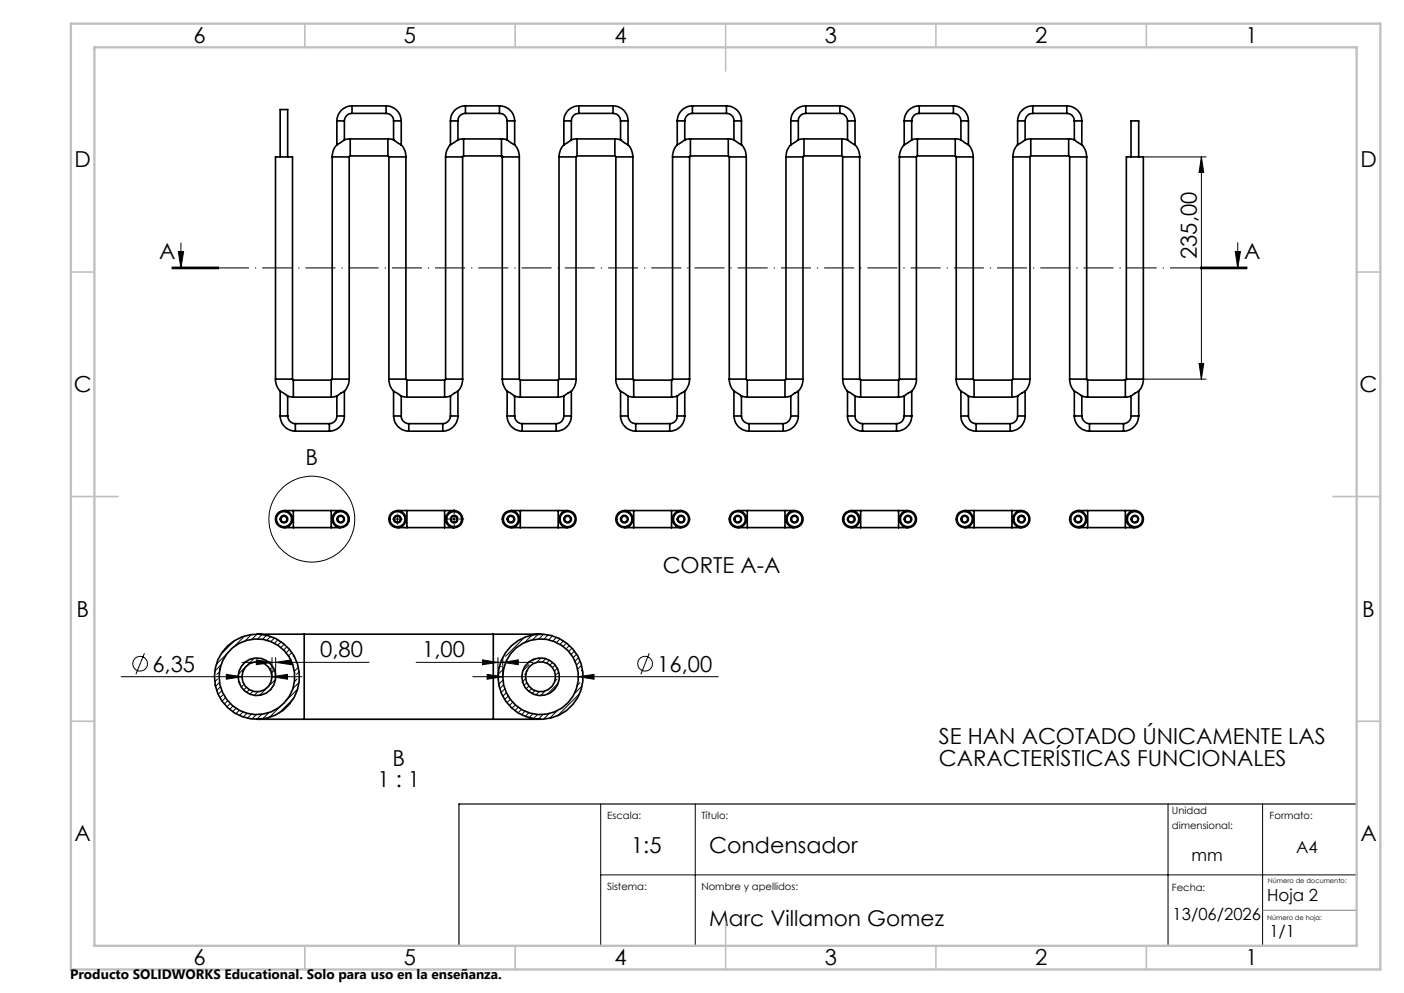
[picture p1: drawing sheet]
<svg xmlns="http://www.w3.org/2000/svg" width="297mm" height="210mm" viewBox="0 0 297 210" stroke-linecap="round" stroke-linejoin="round" font-family="sans-serif">
<g fill="none" stroke="#000" stroke-width=".35">
<path d="M59.3 33.2v-10h1.6v10M70.3 33.2h3.6M70.3 33.2v47M71.3 25.6v5a3.6 3.6 0 0 0-1 2.6M71.3 25.6h1.5M72.8 29.6l-1.5 1M72.8 25.6v4M73.9 33.2v47M74.1 33l-.2 .2M74.1 29.4l-1.3 .2M74.1 29.4v3.6M74.1 29.4h8"/>
<path d="M74.1 33h8M74.5 24a1.63 1.63 0 0 0-1.7 1.6M74.5 22.4a3.2 3.2 0 0 0-3.2 3.2M74.5 22.4v1.6M74.5 22.4h7.2M74.5 24h7.2M81.7 24a1.57 1.57 0 0 1 1.6 1.6M81.7 22.4a3.2 3.2 0 0 1 3.2 3.2M81.7 22.4v1.6M82.1 33l.2 .2M82.1 29.4l1.2 .2M82.1 29.4v3.6"/>
<path d="M82.3 33.2h3.6M82.3 33.2v47M83.3 29.6l.7 .5a2.96 2.96 0 0 1 1.9 3.1M83.3 25.6h1.6M83.3 25.6v4M84.9 25.6v5M85.9 33.2v47M94.3 33.2h3.6M94.3 33.2v47M95.3 30.6a3.8 3.8 0 0 0-1 2.6M95.3 25.6h1.6M95.3 25.6v5"/>
<path d="M96.9 25.6v4l-1.6 1M97.9 33.2v47M98.1 33l-.2 .2M98.1 29.4l-1.3 .2M98.1 29.4v3.6M98.1 29.4h8M98.1 33h8M98.5 24a1.57 1.57 0 0 0-1.6 1.6M98.5 22.4a3.1 3.1 0 0 0-3.2 3.2M98.5 22.4v1.6M98.5 22.4h7.2M98.5 24h7.2"/>
<path d="M105.7 24a1.63 1.63 0 0 1 1.6 1.6M105.7 22.4a3.2 3.2 0 0 1 3.2 3.2M105.7 22.4v1.6M106.1 33l.2 .2M106.1 29.4l1.2 .2M106.1 29.4v3.6M106.3 33.2h3.6M106.3 33.2v47M107.3 29.6l1.6 1M107.3 25.6h1.6M107.3 25.6v4M108.9 30.6a3.6 3.6 0 0 1 1 2.6"/>
<path d="M108.9 25.6v5M109.9 33.2v47M118.3 33.2h3.5M118.3 33.2v47M119.3 30.6a3.8 3.8 0 0 0-1 2.6M119.3 25.6h1.6M119.3 25.6v5M120.9 29.6l-1.6 1M120.9 25.6v4M121.8 33.2v47M122.1 33l-.3 .2M122.1 29.4l-1.2 .2"/>
<path d="M122.1 29.4v3.6M122.1 29.4h8M122.1 33h8M122.4 24a1.57 1.57 0 0 0-1.5 1.6M122.4 22.4a3.1 3.1 0 0 0-3.1 3.2M122.4 22.4v1.6M122.4 22.4h7.3M122.4 24h7.3M129.7 24a1.57 1.57 0 0 1 1.6 1.6M129.7 22.4a3.1 3.1 0 0 1 3.2 3.2M129.7 22.4v1.6M130.1 33l.2 .2"/>
<path d="M130.1 29.4l1.2 .2M130.1 29.4v3.6M130.3 33.2h3.6M130.3 33.2v47M131.3 29.6l1.6 1M131.3 25.6h1.6M131.3 25.6v4M132.9 30.6a3.8 3.8 0 0 1 1 2.6M132.9 25.6v5M133.9 33.2v47M142.3 33.2h3.6M142.3 33.2v47"/>
<path d="M143.3 30.6a3.6 3.6 0 0 0-1 2.6M143.3 25.6h1.6M143.3 25.6v5M144.9 29.6l-1.6 1M144.9 25.6v4M145.9 33.2v47M146 33l-.1 .2M146 29.4l-1.1 .2M146 29.4v3.6M146 29.4h8.1M146 33h8.1M146.5 24a1.63 1.63 0 0 0-1.6 1.6"/>
<path d="M146.5 22.4a3.2 3.2 0 0 0-3.2 3.2M146.5 22.4v1.6M146.5 22.4h7.2M146.5 24h7.2M153.7 24a1.57 1.57 0 0 1 1.6 1.6M153.7 22.4a3.1 3.1 0 0 1 3.1 3.2M153.7 22.4v1.6M154.1 33l.2 .2M154.1 29.4l1.2 .2M154.1 29.4v3.6M154.3 33.2h3.6M154.3 33.2v47"/>
<path d="M155.3 29.6l1.5 1M155.3 25.6h1.5M155.3 25.6v4M156.8 30.6a3.4 3.4 0 0 1 1.1 2.6M156.8 25.6v5M157.9 33.2v47M166.3 33.2h3.6M166.3 33.2v47M167.3 30.6a3.4 3.4 0 0 0-1 2.6M167.3 25.6h1.6M167.3 25.6v5M168.8 29.6l-1.5 1"/>
<path d="M168.9 25.6v4M169.9 33.2v47M170.1 33l-.2 .2M170.1 29.4l-1.3 .2M170.1 29.4v3.6M170.1 29.4h8M170.1 33h8M170.5 24a1.57 1.57 0 0 0-1.6 1.6M170.5 22.4a3.1 3.1 0 0 0-3.2 3.2M170.5 22.4v1.6M170.5 22.4h7.2M170.5 24h7.2"/>
<path d="M177.7 24a1.63 1.63 0 0 1 1.6 1.6M177.7 22.4a3.2 3.2 0 0 1 3.2 3.2M177.7 22.4v1.6M178.1 33l.2 .2M178.1 29.4l1.2 .2M178.1 29.4v3.6M178.3 33.2h3.6M178.3 33.2v47M179.3 29.6l1.6 1M179.3 25.6h1.6M179.3 25.6v4M180.9 30.6a3.6 3.6 0 0 1 1 2.6"/>
<path d="M180.9 25.6v5M181.9 33.2v47M190.3 33.2h3.6M190.3 33.2v47M191.3 30.6a3.8 3.8 0 0 0-1 2.6M191.3 25.6h1.6M191.3 25.6v5M192.9 29.6l-1.6 1M192.9 25.6v4M193.9 33.2v47M194.1 33l-.2 .2M194.1 29.4l-1.2 .2"/>
<path d="M194.1 29.4v3.6M194.1 29.4h8M194.1 33h8M194.5 24a1.57 1.57 0 0 0-1.6 1.6M194.5 22.4a3.1 3.1 0 0 0-3.2 3.2M194.5 22.4v1.6M194.5 22.4h7.2M194.5 24h7.2M201.7 24a1.57 1.57 0 0 1 1.6 1.6M201.7 22.4a3.1 3.1 0 0 1 3.2 3.2M201.7 22.4v1.6M202.1 33l.2 .2"/>
<path d="M202.1 29.4l1.2 .2M202.1 29.4v3.6M202.3 33.2h3.6M202.3 33.2v47M203.3 29.6l1.6 1M203.3 25.6h1.6M203.3 25.6v4M204.9 30.6a3.8 3.8 0 0 1 1 2.6M204.9 25.6v5M205.9 33.2v47M214.3 33.2h3.6M214.3 33.2v47"/>
<path d="M215.3 30.6a3.6 3.6 0 0 0-1 2.6M215.3 25.6h1.6M215.3 25.6v5M216.9 29.6l-1.6 1M216.9 25.6v4M217.9 33.2v47M218.1 33l-.2 .2M218.1 29.4l-1.2 .2M218.1 29.4v3.6M218.1 29.4h8M218.1 33h8M218.5 24a1.63 1.63 0 0 0-1.6 1.6"/>
<path d="M218.5 22.4a3.2 3.2 0 0 0-3.2 3.2M218.5 22.4v1.6M218.5 22.4h7.2M218.5 24h7.2M225.7 24a1.57 1.57 0 0 1 1.6 1.6M225.7 22.4a3.1 3.1 0 0 1 3.1 3.2M225.7 22.4v1.6M226.1 33l.2 .2M226.1 29.4l1.2 .2M226.1 29.4v3.6M226.3 33.2h3.6M226.3 33.2v47"/>
<path d="M227.3 25.6h1.5M227.3 25.6v4M228.8 30.6a4 4 0 0 1 1.1 2.6M228.8 25.6v5l-1.5-1M229.9 33.2v47M239.3 33.2v-7.6h1.6v7.6M58.3 80.2a3.8 3.8 0 0 0 1 2.6M58.3 80.2v-47h3.6v47M58.3 80.2h3.6M59.3 88a3.3 3.3 0 0 0 3.2 3.2M59.3 82.8l1.6 1M59.3 88h1.6"/>
<path d="M59.3 82.8v5.2M60.9 83.8l1.2 .2M60.9 88a1.69 1.69 0 0 0 1.6 1.6M60.9 83.8v4.2M61.9 80.2l.2 .2M62.1 80.4v3.6M62.1 80.4h8M62.1 84h8M62.5 89.6v1.6M62.5 89.6h7.2M62.5 91.2h7.2M69.7 89.6v1.6"/>
<path d="M70.1 80.4v3.6M70.3 80.2l-.2 .2M70.3 80.2h3.6M71.3 83.8l-1.2 .2M71.3 88a1.63 1.63 0 0 1-1.6 1.6M71.3 88h1.5M71.3 83.8v4.2M72.8 88a3.2 3.2 0 0 1-3.1 3.2M72.8 82.8l-1.5 1M72.8 82.8v5.2M73.9 80.2a4 4 0 0 1-1.1 2.6M82.3 80.2a3.2 3.2 0 0 0 2 3.2l.5 .4 1.3 .2"/>
<path d="M82.3 80.2h3.6M83.3 88a3.3 3.3 0 0 0 3.2 3.2M83.3 88h1.6M83.3 82.8v5.2M84.9 88a1.63 1.63 0 0 0 1.6 1.6M84.9 83.8v4.2M85.9 80.2l.2 .2M86.1 80.4v3.6M86.1 80.4h8M86.1 84h8M86.5 89.6v1.6M86.5 89.6h7.2"/>
<path d="M86.5 91.2h7.2M93.7 89.6v1.6M94.1 80.4v3.6M94.3 80.2l-.2 .2M94.3 80.2h3.6M95.3 83.8l-1.2 .2M95.3 88a1.69 1.69 0 0 1-1.6 1.6M95.3 88h1.6M95.3 83.8v4.2M96.8 82.8l-1.5 1M96.9 88a3.3 3.3 0 0 1-3.2 3.2M97.9 80.2a3.8 3.8 0 0 1-1 2.6v5.2"/>
<path d="M106.3 80.2a4 4 0 0 0 1 2.6M106.3 80.2h3.6M107.3 88a3.2 3.2 0 0 0 3.2 3.2M107.3 82.8l1.6 1M107.3 88h1.6M107.3 82.8v5.2M108.9 83.8l1.2 .2M108.9 88a1.63 1.63 0 0 0 1.6 1.6M108.9 83.8v4.2M109.9 80.2l.2 .2M110.1 80.4v3.6M110.1 80.4h8"/>
<path d="M110.1 84h8M110.5 89.6v1.6M110.5 89.6h7.2M110.5 91.2h7.2M117.7 89.6v1.6M118.1 80.4v3.6M118.3 80.2l-.2 .2M118.3 80.2h3.5M119.3 83.8l-1.2 .2M119.3 88a1.63 1.63 0 0 1-1.6 1.6M119.3 88h1.6M119.3 83.8v4.2"/>
<path d="M120.9 88a3.3 3.3 0 0 1-3.2 3.2M120.9 82.8l-1.6 1M120.9 82.8v5.2M121.8 80.2a3.8 3.8 0 0 1-.9 2.6M130.3 80.2a3.8 3.8 0 0 0 1 2.6M130.3 80.2h3.6M131.3 88a3.3 3.3 0 0 0 3.2 3.2M131.3 82.8l1.6 1M131.3 88h1.6M131.3 82.8v5.2M132.9 83.8l1.2 .2M132.9 88a1.63 1.63 0 0 0 1.6 1.6"/>
<path d="M132.9 83.8v4.2M133.9 80.2l.2 .2M134.1 80.4v3.6M134.1 80.4h8M134.1 84h8M134.5 89.6v1.6M134.5 89.6h7.2M134.5 91.2h7.2M141.7 89.6v1.6M142.1 80.4v3.6M142.3 80.2l-.2 .2M142.3 80.2h3.6"/>
<path d="M143.3 83.8l-1.2 .2M143.3 88a1.63 1.63 0 0 1-1.6 1.6M143.3 88h1.6M143.3 83.8v4.2M144.9 88a3.2 3.2 0 0 1-3.2 3.2M144.9 82.8l-1.6 1M144.9 82.8v5.2M145.9 80.2a4 4 0 0 1-1 2.6M154.3 80.2a3.6 3.6 0 0 0 1 2.6M154.3 80.2h3.6M155.3 88a3.3 3.3 0 0 0 3.2 3.2M155.3 88h1.5"/>
<path d="M155.3 82.8v5.2M155.3 82.8l1.5 1M156.8 83.8l1.3 .2M156.8 88a1.69 1.69 0 0 0 1.7 1.6M156.8 83.8v4.2M157.9 80.2l.2 .2M158.1 80.4v3.6M158.1 80.4h8M158.1 84h8M158.5 89.6v1.6M158.5 89.6h7.2M158.5 91.2h7.2"/>
<path d="M165.7 89.6v1.6M166.1 80.4v3.6M166.3 80.2l-.2 .2M166.3 80.2h3.6M167.3 83.8l-1.2 .2M167.3 88a1.69 1.69 0 0 1-1.6 1.6M167.3 88h1.6M167.3 83.8v4.2M168.8 82.8l-1.5 1M168.9 88a3.3 3.3 0 0 1-3.2 3.2M168.9 82.8v5.2M169.9 80.2a3.6 3.6 0 0 1-1.1 2.6"/>
<path d="M178.3 80.2a4 4 0 0 0 1 2.6M178.3 80.2h3.6M179.3 88a3.2 3.2 0 0 0 3.2 3.2M179.3 82.8l1.6 1M179.3 88h1.6M179.3 82.8v5.2M180.9 83.8l1.2 .2M180.9 88a1.63 1.63 0 0 0 1.6 1.6M180.9 83.8v4.2M181.9 80.2l.2 .2M182.1 80.4v3.6M182.1 80.4h8"/>
<path d="M182.1 84h8M182.5 89.6v1.6M182.5 89.6h7.2M182.5 91.2h7.2M189.7 89.6v1.6M190.1 80.4v3.6M190.3 80.2l-.2 .2M190.3 80.2h3.6M191.3 83.8l-1.2 .2M191.3 88a1.63 1.63 0 0 1-1.6 1.6M191.3 88h1.6M191.3 83.8v4.2"/>
<path d="M192.9 88a3.3 3.3 0 0 1-3.2 3.2M192.9 82.8l-1.6 1M192.9 82.8v5.2M193.9 80.2a3.8 3.8 0 0 1-1 2.6M202.3 80.2a3.8 3.8 0 0 0 1 2.6M202.3 80.2h3.6M203.3 88a3.3 3.3 0 0 0 3.2 3.2M203.3 82.8l1.6 1M203.3 88h1.6M203.3 82.8v5.2M204.9 83.8l1.2 .2M204.9 88a1.63 1.63 0 0 0 1.6 1.6"/>
<path d="M204.9 83.8v4.2M205.9 80.2l.2 .2M206.1 80.4v3.6M206.1 80.4h8M206.1 84h8M206.5 89.6v1.6M206.5 89.6h7.2M206.5 91.2h7.2M213.7 89.6v1.6M214.1 80.4v3.6M214.3 80.2l-.2 .2M214.3 80.2h3.6"/>
<path d="M215.3 83.8l-1.2 .2M215.3 88a1.63 1.63 0 0 1-1.6 1.6M215.3 88h1.6M215.3 83.8v4.2M216.9 88a3.2 3.2 0 0 1-3.2 3.2M216.9 82.8l-1.6 1M216.9 82.8v5.2M217.9 80.2a4 4 0 0 1-1 2.6M226.3 80.2a3.3 3.3 0 0 0 2.1 3.2l.4 .4M226.3 80.2h3.6M227.3 88a3.3 3.3 0 0 0 3.2 3.2M227.3 88h1.5"/>
<path d="M227.3 82.8v5.2M228.8 83.8l1.3 .2M228.8 88a1.69 1.69 0 0 0 1.7 1.6M228.8 83.8v4.2M229.9 80.2l.2 .2M230.1 80.4v3.6M230.1 80.4h8M230.1 84h8M230.5 89.6v1.6M230.5 89.6h7.2M230.5 91.2h7.2M237.7 89.6v1.6"/>
<path d="M238.1 80.4v3.6M238.3 80.2l-.2 .2M238.3 80.2v-47h3.6v47M238.3 80.2h3.6M239.3 88a1.63 1.63 0 0 1-1.6 1.6M239.3 88h1.6M239.3 83.8v4.2M240.9 88a3.3 3.3 0 0 1-3.2 3.2M240.9 82.8v5.2M241.9 80.2a4.1 4.1 0 0 1-3.4 3.8h-.4M60.1 108h2M60.1 111.6h2"/>
<path d="M62.1 108v3.6M62.1 108h8M62.1 111.6h8M70.1 108h2M70.1 111.6h2M70.1 108v3.6M84.1 108h2M84.1 111.6h2M86.1 108v3.6M86.1 108h8M86.1 111.6h8M94.1 108h2"/>
<path d="M94.1 111.6h2M94.1 108v3.6M108.1 108h2M108.1 111.6h2M110.1 108v3.6M110.1 108h8M110.1 111.6h8M118.1 108h2M118.1 111.6h2M118.1 108v3.6M132.1 108h2M132.1 111.6h2"/>
<path d="M134.1 108v3.6M134.1 108h8M134.1 111.6h8M142.1 108h2M142.1 111.6h2M142.1 108v3.6M156.1 108h2M156.1 111.6h2M158.1 108v3.6M158.1 108h8M158.1 111.6h8M166.1 108h2"/>
<path d="M166.1 111.6h2M166.1 108v3.6M180.1 108h2M180.1 111.6h2M182.1 108v3.6M182.1 108h8M182.1 111.6h8M190.1 108h2M190.1 111.6h2M190.1 108v3.6M204.1 108h2M204.1 111.6h2"/>
<path d="M206.1 108v3.6M206.1 108h8M206.1 111.6h8M214.1 108h2M214.1 111.6h2M214.1 108v3.6M228.1 108h2M228.1 111.6h2M230.1 108v3.6M230.1 108h8M230.1 111.6h8M238.1 108h2"/>
<path d="M238.1 111.6h2M238.1 108v3.6M54.4 134.1h9.9M64.3 134.1v18M64.3 134.1h40.1M104.4 134.1h9.9M104.4 134.1v18M54.4 152.1h9.9M64.3 152.1h40.1M104.4 152.1h9.9"/>
<circle cx="60.1" cy="109.8" r="1.6"/>
<circle cx="60.1" cy="109.8" r=".8"/>
<circle cx="60.1" cy="109.8" r="1.79"/>
<circle cx="60.1" cy="109.8" r=".63"/>
<circle cx="72.1" cy="109.8" r=".8"/>
<circle cx="72.1" cy="109.8" r="1.61"/>
<circle cx="72.1" cy="109.8" r="1.79"/>
<circle cx="72.1" cy="109.8" r=".63"/>
<circle cx="84.1" cy="109.8" r=".8"/>
<circle cx="84.1" cy="109.8" r="1.79"/>
<circle cx="84.1" cy="109.8" r=".63"/>
<circle cx="84.1" cy="109.8" r="1.6"/>
<circle cx="96.1" cy="109.8" r=".63"/>
<circle cx="96.1" cy="109.8" r="1.8"/>
<circle cx="96.1" cy="109.8" r=".79"/>
<circle cx="96.1" cy="109.8" r="1.6"/>
<circle cx="108.1" cy="109.8" r=".63"/>
<circle cx="108.1" cy="109.8" r="1.81"/>
<circle cx="108.1" cy="109.8" r="1.6"/>
<circle cx="108.1" cy="109.8" r=".8"/>
<circle cx="120" cy="109.8" r=".63"/>
<circle cx="120.1" cy="109.8" r="1.81"/>
<circle cx="120.1" cy="109.8" r="1.6"/>
<circle cx="120.1" cy="109.8" r=".8"/>
<circle cx="132.1" cy="109.8" r="1.6"/>
<circle cx="132.1" cy="109.8" r=".8"/>
<circle cx="132.1" cy="109.8" r="1.79"/>
<circle cx="132.1" cy="109.8" r=".63"/>
<circle cx="144.1" cy="109.8" r=".8"/>
<circle cx="144.1" cy="109.8" r="1.61"/>
<circle cx="144.1" cy="109.8" r="1.79"/>
<circle cx="144.1" cy="109.8" r=".63"/>
<circle cx="156.1" cy="109.8" r=".8"/>
<circle cx="156.1" cy="109.8" r="1.79"/>
<circle cx="156.1" cy="109.8" r=".63"/>
<circle cx="156.1" cy="109.8" r="1.6"/>
<circle cx="168.1" cy="109.8" r=".63"/>
<circle cx="168.1" cy="109.8" r="1.8"/>
<circle cx="168.1" cy="109.8" r=".79"/>
<circle cx="168.1" cy="109.8" r="1.6"/>
<circle cx="180.1" cy="109.8" r=".63"/>
<circle cx="180.1" cy="109.8" r="1.8"/>
<circle cx="180.1" cy="109.8" r="1.6"/>
<circle cx="180.1" cy="109.8" r=".8"/>
<circle cx="192.1" cy="109.8" r=".63"/>
<circle cx="192.1" cy="109.8" r="1.81"/>
<circle cx="192.1" cy="109.8" r="1.6"/>
<circle cx="192.1" cy="109.8" r=".8"/>
<circle cx="204.1" cy="109.8" r="1.6"/>
<circle cx="204.1" cy="109.8" r=".8"/>
<circle cx="204.1" cy="109.8" r="1.79"/>
<circle cx="204.1" cy="109.8" r=".63"/>
<circle cx="216.1" cy="109.8" r=".8"/>
<circle cx="216.1" cy="109.8" r="1.61"/>
<circle cx="216.1" cy="109.8" r="1.79"/>
<circle cx="216.1" cy="109.8" r=".63"/>
<circle cx="228.1" cy="109.8" r=".8"/>
<circle cx="228.1" cy="109.8" r="1.79"/>
<circle cx="228.1" cy="109.8" r=".63"/>
<circle cx="228.1" cy="109.8" r="1.6"/>
<circle cx="240.1" cy="109.8" r=".8"/>
<circle cx="240.1" cy="109.8" r=".63"/>
<circle cx="240.1" cy="109.8" r="1.8"/>
<circle cx="240.1" cy="109.8" r="1.6"/>
<circle cx="54.3" cy="143.1" r="8"/>
<circle cx="54.3" cy="143.1" r="9"/>
<circle cx="54.4" cy="143.1" r="4"/>
<circle cx="54.4" cy="143.1" r="3.2"/>
<circle cx="114.3" cy="143.1" r="3.2"/>
<circle cx="114.4" cy="143.1" r="9"/>
<circle cx="114.4" cy="143.1" r="8"/>
<circle cx="114.4" cy="143.1" r="4"/>
</g>
<g fill="none" stroke="#000" stroke-width=".21">
<path d="M241.9 33.2h13.2M254.1 33.2l.5 3.3h-1zM254.1 33.2v47M36.3 56.8h10zM36.3 56.7h10M36.3 56.5h10M37.7 53.2h1.1l-.5 3.5zM38.3 51.4v5.3M253.9 56.7h10M253.9 56.5h10M253.9 56.8h10M261.3 53.2h1.1l-.6 3.5z"/>
<path d="M261.8 51.3v5.4M253.6 76.9h1l-.5 3.3zM241.9 80.2h13.2M58.5 110.2l-.2 .2M58.8 108.8l-.5 .5M58.9 110.9l-.1 .1M59.5 108.1l-.4 .4M59.5 109.2h.1M59.6 110.2l-.1 .1M59.7 111.3l-.2 .2M60.6 108.1l-.1 .2M60.6 109.2l-.1 .2"/>
<path d="M60.6 110.3v.1M61 111l-.4 .5M61.3 108.5l-.1 .1M61.8 109.2l-.2 .2M61.8 110.3l-.5 .5M70.5 109.5l-.2 .2M70.6 110.5l-.2 .1M71.1 111.1l-.1 .1M71.4 109.6l-.1 .2M71.8 110.4l-.1 .1M71.9 111.4l-.1 .2M72 108l-.3 .2"/>
<path d="M72.1 109l-.2 .2M72.8 109.4l-.2 .2M72.9 108.2l-.2 .1M73.5 108.7l-.2 .2M73.8 109.5l-.1 .2M82.5 109.8l-.2 .2M82.7 110.7l-.1 .1M83.3 111.2l-.1 .2M83.5 110l-.2 .1M83.6 109.8h1M84.1 109.3v1M84.1 110.4l-.1 .2"/>
<path d="M84.3 108l-.2 .2M84.3 111.4l-.2 .2M84.4 109.1l-.2 .1M84.8 109.7l-.1 .1M85.1 108.3l-.2 .2M85.7 108.9l-.2 .2M85.9 109.8l-.2 .2M94.5 110.2l-.2 .1M94.9 110.9l-.1 .1M95.4 108.1l-1 1M95.6 110.2l-.1 .1M95.6 111.3l-.2 .2"/>
<path d="M95.6 109.8h1M96.1 109.3v1M96.6 108.1l-.2 .1M96.6 109.2l-.1 .1M96.8 110.1l-.4 .4M96.8 111.2l-.3 .3M97.3 108.5l-.1 .1M97.8 109.1l-.2 .2M97.8 110.2l-.3 .4M106.5 109.4l-.2 .2M106.6 110.4l-.2 .2M107.1 111l-.2 .2"/>
<path d="M107.5 109.5l-.2 .2M107.8 110.3l-.1 .2M107.9 108l-.3 .3M107.9 111.4l-.2 .1M108 109l-.2 .2M108.8 109.4l-.2 .1M108.8 108.2l-.1 .1M109.5 108.6l-.2 .2M109.5 110.8l-.4 .5M109.8 109.4l-.2 .2M118.5 109.8l-.2 .2M118.7 110.6l-.1 .2"/>
<path d="M119.3 111.2l-.2 .1M119.5 109.9l-.2 .1M120.1 110.4l-.2 .2M120.2 108l-.1 .2M120.2 111.4l-.2 .2M120.3 109l-.1 .2M120.9 109.6l-.2 .2M121.1 108.3l-.2 .1M121.6 108.9l-.1 .1M121.8 109.7l-.1 .3M130.5 110.1l-.2 .1M130.8 110.8l-.1 .2"/>
<path d="M131.3 108.2l-.8 .8M131.5 111.3l-.1 .1M131.6 110.2l-.2 .1M132.5 109.1l-.1 .2M132.5 108l-.1 .2M132.7 111.3l-.3 .3M132.8 110l-.5 .6M133.2 108.4l-.1 .2M133.7 109.1l-.1 .1M133.8 110.1l-.2 .3M142.6 109.2l-.3 .3M142.6 110.3l-.2 .2"/>
<path d="M143.1 111l-.2 .2M143.7 110.3l-.1 .1M143.8 108l-.3 .3M143.8 111.4l-.2 .1M143.9 109l-.6 .6M144.7 109.3l-.1 .2M144.8 108.2l-.2 .1M145.4 108.6l-.1 .2M145.7 110.6l-.8 .8M145.8 109.4l-.2 .1M154.5 109.7l-.2 .2M154.7 110.6l-.1 .1"/>
<path d="M155.2 111.2l-.1 .1M155.4 109.8l-.1 .2M156 110.4l-.1 .2M156.1 108l-.1 .2M156.1 111.4l-.2 .2M156.2 109l-.1 .1M156.8 109.6l-.1 .1M157 108.3l-.1 .1M157.6 108.8l-.2 .2M157.9 109.7l-.2 .1M166.5 110l-.2 .2M166.8 110.8l-.1 .1"/>
<path d="M167.1 108.3l-.6 .5M167.5 111.3l-.2 .1M167.5 110.1l-.1 .1M168.5 108l-.2 .2M168.5 110.3l-.3 .3M168.5 109.1l-.1 .1M168.6 111.3l-.3 .3M168.8 109.9l-.2 .3M169.2 108.4l-.1 .1M169.7 109l-.2 .2M169.9 110l-.3 .3M178.5 110.3l-.1 .1"/>
<path d="M178.6 109.1l-.3 .3M179 111l-.1 .1M179.7 110.3l-.1 .1M179.7 108l-.3 .3M179.7 111.4l-.1 .1M179.8 109l-.5 .5M180.7 109.3l-.1 .1M180.7 108.1l-.1 .2M181.4 108.6l-.1 .1M181.7 110.5l-.9 .9M181.8 109.3l-.2 .2M190.5 109.6l-.2 .2"/>
<path d="M190.6 110.6l-.1 .1M191.2 111.1l-.2 .2M191.4 109.8l-.1 .1M191.9 110.4l-.1 .1M192.1 111.4l-.2 .2M192.1 108l-.2 .2M192.2 109l-.1 .1M192.8 109.5l-.1 .1M193 108.2l-.2 .2M193.5 108.8l-.1 .1M193.9 109.6l-.2 .2M202.5 110l-.2 .1"/>
<path d="M202.8 110.8l-.2 .1M203.4 111.3l-.1 .1M203.5 110.1l-.1 .1M204.3 110.4l-.2 .2M204.4 108l-.2 .2M204.4 109.1l-.1 .1M204.4 111.3l-.2 .3M204.9 109.8l-.2 .2M205.2 108.4l-.2 .1M205.7 109l-.2 .1M205.8 109.9l-.2 .3M214.5 110.2l-.1 .2"/>
<path d="M214.7 108.9l-.4 .4M214.9 110.9l-.1 .2M215.6 108l-.4 .4M215.6 110.3l-.1 .1M215.7 109.1l-.3 .3M215.7 111.3l-.2 .2M216.6 109.2l-.1 .2M216.7 108.1l-.2 .2M217.3 108.5l-.1 .2M217.8 109.2l-.2 .2M217.8 110.4l-1.2 1.1M226.5 109.5l-.2 .2"/>
<path d="M226.6 110.5l-.1 .1M227.2 111.1l-.2 .1M227.4 109.7l-.1 .1M227.9 110.4l-.2 .1M228 111.4l-.2 .2M228 108l-.2 .2M228.1 109l-.1 .2M228.8 109.5l-.1 .1M228.9 108.2l-.1 .2M229.5 108.7l-.1 .2M229.8 109.5l-.1 .2M238.5 109.9l-.2 .2"/>
<path d="M238.8 110.7l-.2 .1M239.4 111.2l-.2 .2M239.5 110l-.1 .1M240.2 110.4l-.2 .2M240.3 108l-.2 .2M240.3 111.4l-.2 .2M240.4 109.1l-.1 .1M240.8 109.7l-.1 .2M241.1 108.3l-.1 .2M241.7 108.9l-.2 .2M241.9 109.8l-.2 .3M30.6 138.1l-1.8 4.5"/>
<path d="M48 138.2l-2.2 2.3M49.7 135.4l-3.1 3.1M51.8 134.5l-2.3 2.3M53.2 134.2l-1.3 1.3M53.8 139.2l-3.4 3.4M54.2 139.6l3.3 .5-3.3 .5zM54.4 134.1l-1.1 1.1M55.4 134.2l-.9 .9M56.4 134.4l-.9 .8M57.3 134.6l-.9 .8M57.5 139.1v4M58.1 134.9l-.8 .8"/>
<path d="M58.3 139.1v4M58.8 135.3l-.7 .7M59.5 135.7l-.7 .7M60.1 136.2l-.7 .7M60.7 136.8l-.7 .7M61.2 137.3l-.7 .8M61.7 138l-.7 .7M62.2 138.7l-.2 .1M102.1 139.6l3.2 .5-3.2 .5zM105.3 139.1v4M106.4 139.1v4M110.9 134.8l-4 4"/>
<path d="M112.6 134.3l-1.6 1.5M113.1 139.3l-.4 .5M113.8 134.2l-1.1 1.1M114.4 139.2l-.8 .8M115 134.2l-1 .9M115.4 139.3l-.6 .7M116 134.3l-.9 .8M116.2 139.6l-.6 .6M116.9 134.5l-.8 .8M117.7 134.8l-.8 .8M118.5 135.1l-.8 .8M119.2 135.5l-.7 .8"/>
<path d="M119.8 136l-.7 .7M120.5 136.5l-.8 .7M121 137.1l-.7 .7M121.5 137.7l-.7 .7M122 138.4l-.8 .7M122.4 139.1l-.8 .7M122.7 139.8l-.7 .8M137.3 138.1l-1.7 4.5M25.6 143.1h38.3M46 143.6l-.6 .6M46.4 142.1l-.5 .5M46.4 144.3l-.8 .9"/>
<path d="M46.6 145.2l-.8 .8M46.7 140.6l-1.3 1.3M46.9 146.1l-.8 .7M47.3 146.9l-.8 .7M47.7 147.6l-.7 .7M47.9 142.6l3.3 .5-3.3 .5zM48.2 148.2l-.8 .7M48.7 148.8l-.7 .7M49.3 149.3l-.7 .7M49.9 149.8l-.7 .7M50.6 150.2l-.7 .7M50.8 144.4l-.1 .2"/>
<path d="M51.2 140.1h26.9M51.4 150.6l-.8 .7M51.6 144.7l-.6 .6M52.1 145.4l-.6 .5M52.2 150.8l-.8 .9M52.7 145.9l-.6 .5M53.2 151.1l-.9 .8M53.5 146.2l-.6 .6M54.2 151.1l-.9 1M54.5 146.3l-.7 .8M55.4 151.1l-1.1 1M56.9 150.7l-1.4 1.3"/>
<path d="M57.3 141.3l-.2 .2M57.3 145.8l-.3 .3M57.5 143.3h.1M57.5 143.1l3.3-.5v1zM58.1 141.7l-.7 .6M58.3 143.7l-3.4 3.4M58.3 142.5l-.1 .1M58.3 140.1l3.3-.5v1zM59.3 149.4l-2.3 2.3M62.1 147.8l-3.1 3M62.8 143.6l-.5 .6M63 145.7l-2.3 2.3"/>
<path d="M63.1 141.1l-.8 .8M63.3 142.1l-.6 .5M63.3 144.3l-1.4 1.3M88 140.1h24.7M100 143.1h51.9M103 142.6l3.4 .5-3.4 .5zM105.5 143.6l-.1 .1M105.6 141.3h-.1M105.9 141h.1M106.4 140.1l3.2-.5v1zM106.4 143.9l-.9 .8M106.5 141.5l-1.1 1.1"/>
<path d="M106.5 144.8l-.8 .9M106.8 145.7l-.8 .8M107.1 146.5l-.7 .7M107.5 147.2l-.7 .7M107.9 147.9l-.7 .7M108.4 148.5l-.7 .7M109 149.1l-.7 .7M109.6 149.6l-.7 .7M110.3 150l-.7 .8M111.1 150.4l-.8 .8M111.1 143.6l-.6 .6M111.3 142.3l-.3 .3"/>
<path d="M111.4 144.4l-.6 .6M111.9 145.1l-.6 .6M111.9 150.7l-.8 .8M111.9 140.6l-1.3 1.3M112.4 145.7l-.5 .5M112.7 150.9l-.8 .9M113.1 146.1l-.6 .6M113.7 151.1l-.9 .9M114.1 146.3l-.8 .7M114.8 151.1l-1 1M115.3 146.1l-.9 1M116.2 150.9l-1.2 1.2"/>
<path d="M116.9 140.1l-.6 .5M117.4 140.6l-.5 .6M117.8 143.6l-.4 .5M117.9 141.3l-.6 .6M117.9 150.3l-1.6 1.6M118.1 144.5l-2.4 2.4M118.2 142.1l-.5 .5M122.3 143.1l3.4-.5v1zM122.6 146.7l-4.7 4.7M122.7 144.4l-.6 .5M123 140.7l-.8 .8M123.2 145.1l-1.7 1.6"/>
<path d="M123.2 141.6l-.2 .3M127.1 170v30M147.1 170v30M247.1 170v30M267.1 170v30M127.1 185h160"/>
<circle cx="66" cy="109.8" r="9.1"/>
<circle cx="29.6" cy="140.4" r="1.56"/>
<circle cx="136.5" cy="140.4" r="1.55"/>
</g>
<path d="M263.9 56.7h-227.6" fill="none" stroke="#000" stroke-width=".21" stroke-dasharray="6.3 1.3 .3 1.3" stroke-dashoffset="-.9" stroke-linecap="butt"/>
<path d="M83.1 109.8h-.2M84.1 108.8v-.2M84.1 110.8v.1M85.1 109.8h.1M95.1 109.8h-1.1M96.1 108.8v-1.1M96.1 110.8v1.1M97.1 109.8h1.1" fill="none" stroke="#000" stroke-width=".21" stroke-dasharray="15.2 1.3 1.3 1.3" stroke-linecap="butt"/>
<path d="M287.1 170h-190v30" fill="none" stroke="#000" stroke-width=".25"/>
<path d="M267.1 192.5h20" fill="none" stroke="#808080" stroke-width=".21"/>
<g fill="none" stroke="#c0c0c0" stroke-width=".35">
<path d="M64.5 5v5M109 5v5M153.5 5v10M198 5v5M242.5 5v5M15 57.5h5M287 57.5h5M15 105h10M282 105h10M15 152.5h5M287 152.5h5M153.5 195v10"/>
<path d="M64.5 200v5M109 200v5M198 200v5M242.5 200v5"/>
</g>
<path d="M15 5h277v200h-277zM20 10h267v190h-267z" fill="none" stroke="#c0c0c0" stroke-width=".5"/>
<g fill="#000">
<path d="M261.3 53.2h1.1l-.6 3.5zM37.7 53.2h1.1l-.5 3.5z"/>
<path d="M253.6 76.9h1l-.5 3.3zM254.1 33.2l.5 3.3h-1z"/>
<path d="M54.2 139.6l3.3 .5-3.3 .5zM58.3 140.1l3.3-.5v1z"/>
<path d="M57.5 143.1l3.3 .5v-1zM47.9 142.6v1l3.3-.5z"/>
<path d="M103 142.6v1l3.4-.5zM122.3 143.1l3.4 .5v-1z"/>
<path d="M106.4 140.1l3.2-.5v1zM102.1 139.6l3.2 .5-3.2 .5z"/>
</g>
<g font-size="4.7">
<text x="41" y="9.2">6</text>
<text x="85.5" y="9.2">5</text>
<text x="130" y="9.2">4</text>
<text x="174.5" y="9.2">3</text>
<text x="219" y="9.2">2</text>
<text x="263.5" y="9.2">1</text>
<text x="15.8" y="35.4">D</text>
<text x="287.8" y="35.4">D</text>
<text x="33.6" y="54.8">A</text>
<text x="253.1" y="54.8" transform="rotate(-90 253.1 54.8)">235,00</text>
<text x="263.2" y="54.8">A</text>
<text x="15.6" y="82.9">C</text>
<text x="287.6" y="82.9">C</text>
<text x="64.6" y="98.4">B</text>
<text x="140.2" y="121.2">CORTE A-A</text>
<text x="16.2" y="130.4">B</text>
<text x="288.2" y="130.4">B</text>
<text x="32.2" y="142.1">6,35</text>
<text x="67.7" y="139">0,80</text>
<text x="89.3" y="139">1,00</text>
<text x="139" y="142.1">16,00</text>
<text x="83" y="162">B</text>
<text x="198.6" y="157.4">SE HAN ACOTADO ÚNICAMENTE LAS</text>
<text x="198.6" y="162">CARACTERÍSTICAS FUNCIONALES</text>
<text x="79.8" y="166.5">1 : 1</text>
<text x="15.8" y="177.9">A</text>
<text x="287.8" y="177.9">A</text>
<text x="133.5" y="180.4">1:5</text>
<text x="150" y="180.4">Condensador</text>
<text x="41" y="204.2">6</text>
<text x="85.5" y="204.2">5</text>
<text x="130" y="204.2">4</text>
<text x="174.5" y="204.2">3</text>
<text x="219" y="204.2">2</text>
<text x="263.5" y="204.2">1</text>
</g>
<text font-size="4.6" x="150" y="195.8">Marc Villamon Gomez</text>
<g font-size="3.5">
<text x="252.1" y="182.2">mm</text>
<text x="274.2" y="180.3">A4</text>
<text x="268.1" y="190.6">Hoja 2</text>
<text x="248" y="194.5">13/06/2026</text>
<text x="268.5" y="198.2">1/1</text>
</g>
<text font-size="2.9" x="14.9" y="207.1">Producto SOLIDWORKS Educational. Solo para uso en la enseñanza.</text>
<g font-size="2.1">
<text x="128.4" y="173.3">Escala:</text>
<text x="148.4" y="173.3">Título:</text>
<text x="247.9" y="172.2">Unidad</text>
<text x="268.6" y="173.2">Formato:</text>
<text x="247.9" y="175.3">dimensional:</text>
<text x="128.4" y="188.2">Sistema:</text>
<text x="148.4" y="188.3">Nombre y apellidos:</text>
<text x="247.9" y="188.3">Fecha:</text>
</g>
<g font-size="1.4">
<text x="268.2" y="186.8">Número de documento:</text>
<text x="268.1" y="194.5">Número de hoja:</text>
</g>
</svg>
